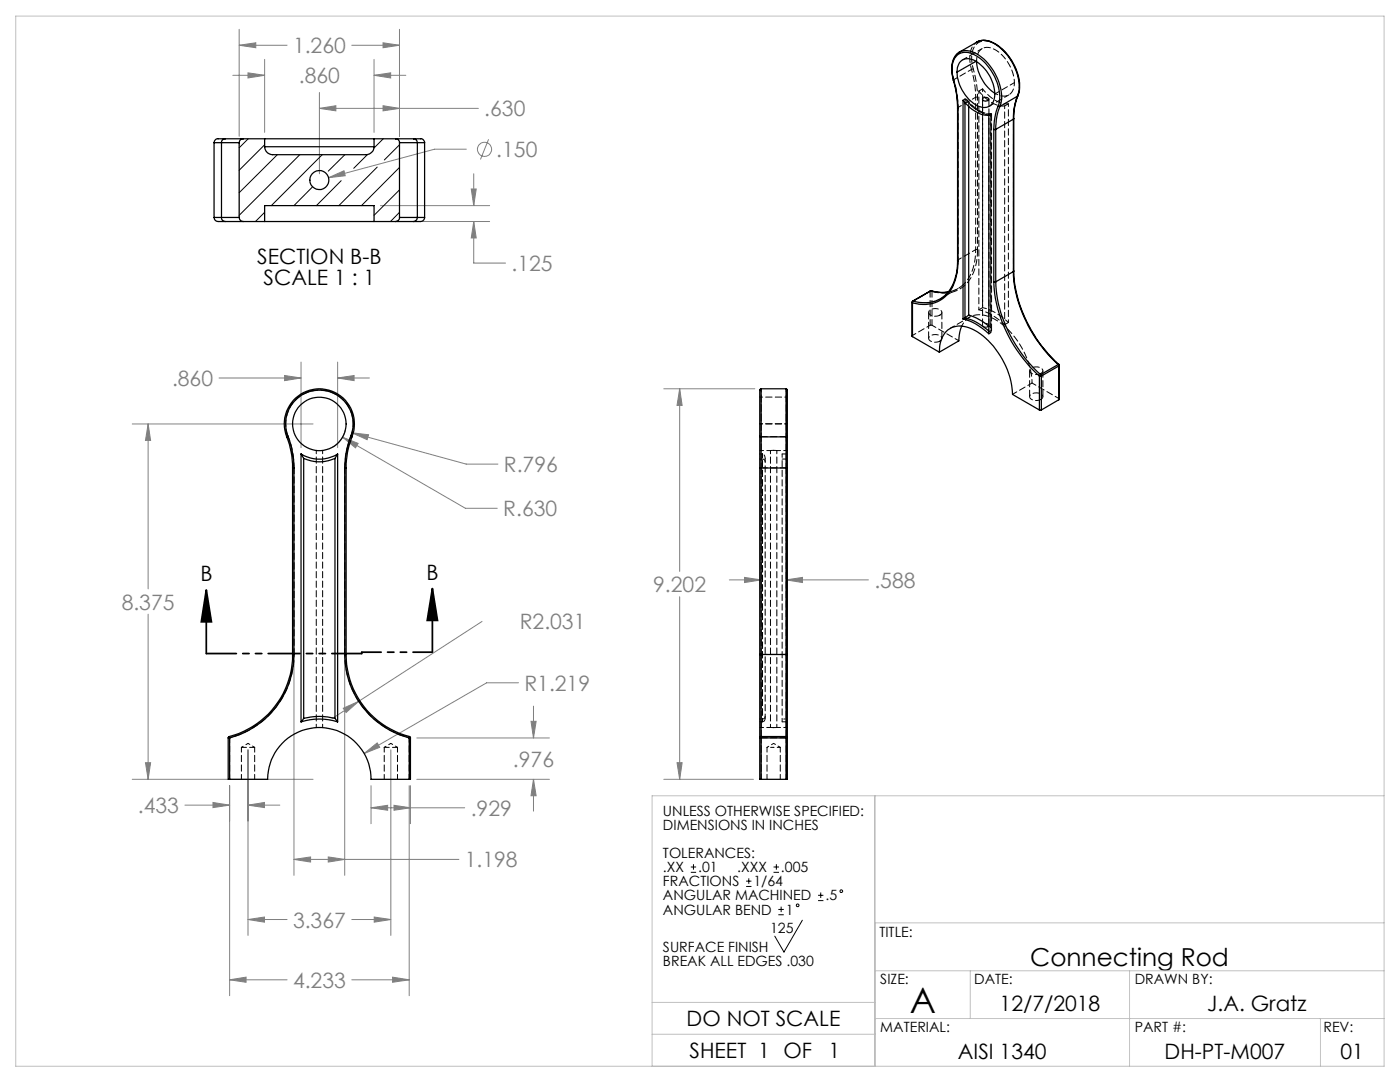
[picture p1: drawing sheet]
<svg xmlns="http://www.w3.org/2000/svg" width="279mm" height="216mm" viewBox="0 0 279 216" stroke-linecap="round" stroke-linejoin="round" font-family="sans-serif">
<g fill="none" stroke="#808080" stroke-width=".2">
<path d="M46.5 15h6.3M47.7 9l3.3-.5v1zM47.7 5.9v21.3M47.7 9h9.6M49.5 14.5l3.3 .5-3.3 .6zM52.8 11.9v14.5M63.7 18.5v16.2M70.2 9h9.5M74.6 15l3.4-.5v1.1zM74.6 11.9v14.5M74.6 15h6.4M76.4 8.5l3.3 .5-3.3 .5z"/>
<path d="M79.7 5.9v21.3M63.7 21.6l3.3-.5v1zM63.7 21.6h31.8M65.6 35.5l3.1-1.4 .2 1zM76.4 21.1l3.3 .5-3.3 .5zM93.1 29.8h-6.4l-21.1 5.7M94.1 37.7h.9l-.5 3.3zM94.5 34.7v6.3M97.5 27.8l-1.6 4M75.9 41h21.8M80.2 44.2h17.5M94.5 44.2l.5 3.3h-.9z"/>
<path d="M94.5 44.2v8.3h6.4M43.7 75.4h16.4M56.8 74.9l3.3 .5-3.3 .6zM60.1 72.2v17.1M67.4 75.4l3.3-.5v1.1zM67.4 72.2v17.1M67.4 75.4h6.3M132.5 77.6h18.1M135.6 77.6l.5 3.3h-1zM135.6 77.6v36.4M26.4 84.6h36.1M29.6 84.6l.5 3.3h-1.1z"/>
<path d="M29.6 84.6v32.9M68.4 87.2l3.1 1.3-.6 .9zM68.4 87.2l24.5 14.2h6.3M68.9 85.8a5.6 5.6 0 0 1-2.5 3.5M70.2 86.4l3.4 .3-.3 1zM70.2 86.4l22.8 6.2h6.4M135.6 119.1v36.4M145.6 115.7h6.3M148.6 115.2l3.3 .5-3.3 .5zM156.9 115.7l3.3-.5v1zM156.9 115.7h16.4M29.6 122.6v32.9"/>
<path d="M58.7 131.9v42.8M68.8 131.9v42.8M71.6 139.9l-5.3 3.5M96.2 124l-24.6 15.9M103.5 136.2h-6.4l-24.4 14.2M26.4 155.5h36.1M29 152.2h1.1l-.5 3.3zM45.8 156.8v41.9M49.5 149.6v37.1M68.5 141.3l3.1-1.4-2.5 2.3zM72.7 150.4l2.6-2.2 .5 .9zM74 156.8v7.6"/>
<path d="M78 149.6v37.1M81.7 156.8v41.9M81.9 156.8v7.6M83.2 155.5h26.4M83.2 147.2h26.4M106 143.9h1l-.5 3.3zM106.5 155.5l.5 3.3h-1zM106.5 140.9v6.3M106.5 155.5v6.4M132.5 155.5h17.9M135.1 152.2h1l-.5 3.3zM36.9 160.7h8.9"/>
<path d="M42.5 160.1l3.3 .6-3.3 .4zM49.5 160.7l3.3-.6v1zM49.5 160.7h6.3M58.7 171.5l3.3-.5v1zM58.7 171.5h32.9M65.5 171l3.3 .5-3.3 .5zM74 161.2l3.4-.5v1zM74 161.2h18.7M78.6 160.7l3.3 .5-3.3 .5zM45.8 195.5l3.3-.5v1zM45.8 195.5h11.5M49.5 183.5l3.3-.5v1z"/>
<path d="M49.5 183.5h7.8M70.2 195.5h11.5M70.2 183.5h7.8M74.7 183l3.3 .5-3.3 .5zM78.4 195l3.3 .5-3.3 .5z"/>
<circle cx="96.7" cy="29.8" r="1.42"/>
</g>
<g fill="none" stroke="#000" stroke-width=".2">
<path d="M137.9 174.1h1M137.9 173h1M138.4 172.4v1.1M148.9 176.9h1.1M148.9 175.8h1.1M149.4 175.3v1.1M154.4 174.1h1.1M154.4 173h1.1M154.9 172.4v1.1M163.3 179.7h1M163.3 178.6h1M163.8 178.1v1.1"/>
<path d="M155.3 182.5h1.1M155.3 181.5h1.1M155.9 180.9v1.1M160.1 183.6l-3.6 6.4-1.9-3.2"/>
<circle cx="167.9" cy="177.8" r=".27"/>
<circle cx="159.2" cy="180.6" r=".27"/>
</g>
<path d="M41.2 117.7l1 6.4h-2zM41.2 117.7v12.7M86.3 117.4l1 6.4h-2zM86.3 117.4v12.7" fill="none" stroke="#000" stroke-width=".35"/>
<path d="M86.3 130.1h-14.1" fill="none" stroke="#000" stroke-width=".35" stroke-dasharray="6.3 1.3 1.3 1.3 1.3 1.3" stroke-dashoffset="2.5"/>
<path d="M72.2 130.1v.3" fill="none" stroke="#000" stroke-width=".35" stroke-dasharray="6.3 1.3 1.3 1.3 1.3 1.3"/>
<path d="M72.2 130.4h-31" fill="none" stroke="#000" stroke-width=".35" stroke-dasharray="6.3 1.3 1.3 1.3 1.3 1.3" stroke-dashoffset=".4"/>
<path d="M3.1 3.2h273.1v209.6h-273.1zM174.6 158.8v54M276.2 158.8h-146.1v54M174.6 193.7h101.6M174.6 184.2h101.6M193.6 193.7v9.5M225.4 193.7v19.1M130.1 200h44.5M130.1 206.4h44.5M174.6 203.2h101.6M263.5 203.2v9.6" fill="none" stroke="#c0c0c0" stroke-width=".2"/>
<path d="M86.3 117.4l1 6.4h-2zM41.2 117.7l1 6.4h-2z" fill="#000"/>
<path d="M45.8 195.5l3.3-.5v1zM78.4 195l3.3 .5-3.3 .5zM49.5 183.5l3.3-.5v1zM74.7 183l3.3 .5-3.3 .5zM49.5 160.7l3.3-.6v1zM42.5 160.1l3.3 .6-3.3 .4zM72.7 150.4l3.1-1.3-.5-.9zM74 161.2l3.4-.5v1zM78.6 160.7l3.3 .5-3.3 .5zM58.7 171.5l3.3-.5v1zM65.5 171l3.3 .5-3.3 .5zM56.8 74.9l3.3 .5-3.3 .6zM67.4 75.4l3.3-.5v1.1zM68.4 87.2l2.5 2.2 .6-.9zM70.2 86.4l3.1 1.3 .3-1zM106.5 155.5l.5 3.3h-1zM106 143.9h1l-.5 3.3zM29.6 84.6l.5 3.3h-1.1zM29 152.2h1.1l-.5 3.3zM68.5 141.3l.6 .9 2.5-2.3zM148.6 115.2l3.3 .5-3.3 .5zM156.9 115.7l3.3-.5v1zM135.6 77.6l.5 3.3h-1zM135.1 152.2h1l-.5 3.3zM94.1 37.7h.9l-.5 3.3zM94.5 44.2l.5 3.3h-.9zM65.6 35.5l3.3-.4-.2-1zM47.7 9l3.3-.5v1zM76.4 8.5l3.3 .5-3.3 .5zM49.5 14.5l3.3 .5-3.3 .6zM74.6 15l3.4-.5v1.1zM63.7 21.6l3.3-.5v1zM76.4 21.1l3.3 .5-3.3 .5z" fill="#808080"/>
<g fill="none" stroke="#000" stroke-width=".25">
<path d="M190.3 16a18.3 18.3 0 0 1 .8 5.6M190.3 16v.1M190.3 16.1a20.6 20.6 0 0 1 .9 5.6M190.3 16.1a5.2 5.2 0 0 1 .7-5.1 3.3 3.3 0 0 1 4 .2 9.9 9.9 0 0 1 4.4 9.5l-.2 .5M191.4 10.5a4.1 4.1 0 0 0-1.4 4.5l.3 1M191.5 10.4a4 4 0 0 1 4.4 1 10.6 10.6 0 0 1 3.9 9l-.2 .8M191.5 10.4h-.1M191.5 12.5a2.47 2.47 0 0 1 3.5-.2 8 8 0 0 1 3.4 7.3 2.16 2.16 0 0 1-3.4 1.5 8 8 0 0 1-3.9-7.6zM194.8 12.2l-3.8 2.2M194.9 12.3a8.7 8.7 0 0 0 3.6 6.3M195 8.4h-.1a4.2 4.2 0 0 1 4.8 1.1 10.4 10.4 0 0 1 3.7 8.5l-.3 1.1M195 8.4a3.6 3.6 0 0 1 3.9 .6 10.6 10.6 0 0 1 4.4 9.3l-.2 .9"/>
<path d="M195 8.4l-3.5 2M196.1 19.6a.78 .78 0 0 1 1.2 .2 .71 .71 0 0 1-.6 .4 .71 .71 0 0 1-.6-.4zM203.1 19.2a12.7 12.7 0 0 0-.9 4.6M203.1 19.2l-3.5 2M203.1 19.1a11.3 11.3 0 0 0-.8 4.6M203.1 19.1v.1M42.7 28.5h1.5M42.7 28.5v14.9M44.2 28.5h3.5M44.2 28.5v14.9M44.9 27.7h-.9a.94 .94 0 0 0-1.3 .8M44.9 27.7a.73 .73 0 0 0-.7 .8"/>
<path d="M44.9 27.7h3.6M47.7 28.5v14.9M48.5 27.7a.78 .78 0 0 0-.8 .8M48.5 27.7h4.3M52.8 29.3a1.63 1.63 0 0 0 1.6 1.6h18.7a1.63 1.63 0 0 0 1.5-1.6M52.8 29.3h21.8M52.8 27.7h21.8M52.8 27.7v1.6M74.6 27.7v1.6M74.6 27.7h4.4M79 27.7a.73 .73 0 0 1 .7 .8M79 27.7h3.5"/>
<path d="M79.7 28.5h3.6M79.7 28.5v14.9M82.5 27.7h.9a.94 .94 0 0 1 1.3 .8M82.5 27.7a.78 .78 0 0 1 .8 .8M83.3 28.5h1.4M83.3 28.5v14.9M84.7 28.5v14.9M191.1 21.6l.1 .1M191.1 21.6v30.4M191.2 21.7v30.4M192.2 20a7.1 7.1 0 0 0 4.7 3h.4v43.6a11.2 11.2 0 0 0-5.1-3zM192.6 20.5v42.9"/>
<path d="M193.3 21.2v41.7M197.2 23h.1M198.3 25.8h.4M198.3 25.8v30.4M198.7 25.8v30.4M199.2 21.2a12.6 12.6 0 0 0-.9 4.6M199.2 21.2h.4M199.6 21.2a11.4 11.4 0 0 0-.9 4.6M202.2 23.8l-3.5 2M202.2 23.8v30.4M202.3 23.7l-.1 .1M202.3 23.7v30.4"/>
<path d="M42.7 43.4a.95 .95 0 0 0 1.3 .8h.9M42.7 43.4h1.5M44.2 43.4h3.5M44.2 43.4a.78 .78 0 0 0 .7 .8M44.9 44.2h3.6M47.7 43.4a.85 .85 0 0 0 .8 .8M48.5 44.2h4.3M52.8 44.2h21.8M52.8 44.2v-3.2h21.8v3.2M74.6 44.2h4.4M79 44.2h3.5M79.7 43.4a.78 .78 0 0 1-.7 .8"/>
<path d="M79.7 43.4h3.6M83.3 43.4a.86 .86 0 0 1-.8 .8M83.3 43.4h1.4M84.7 43.4a.95 .95 0 0 1-1.3 .8h-.9M185.7 58.1l-3.6 2M185.7 58l2.1 .4 1.4-.1h-1.5l-1.8-.3M185.7 58h.2M185.7 58v.1M185.7 58l-3.5 2.1M185.9 58l-.2 .1M188.8 58.8a6.5 6.5 0 0 1-6.6 1.3M191.1 52a9.4 9.4 0 0 1-2.4 6.8"/>
<path d="M191.1 52l.1 .1M191.2 52.1a9.1 9.1 0 0 1-3 7.5 7 7 0 0 1-6.1 .8M198.3 56.2a27.3 27.3 0 0 0 9.1 18.8M198.3 56.2h.4M198.7 56.2a26.8 26.8 0 0 0 9 18.6M202.2 54.2a26.7 26.7 0 0 0 8.3 17.9l.7 .6M202.2 54.2l-3.5 2M202.3 54.1a26.9 26.9 0 0 0 9 18.6M202.3 54.1l-.1 .1M151.9 77.6l-.3 .2v9.3M151.9 77.6v9.6M151.9 77.6h5"/>
<path d="M156.9 77.6l.2 .2v9.3M156.9 77.6v9.6M182 60.3v6.8l.1 .1M182 60.3l.1 .1M182.1 67.2l5.4 3.1M182.1 60.4v6.8M182.1 60.1l-.1 .2M182.1 60.1h.1M182.2 60.1l-.1 .3M187.5 70.3a4.8 4.8 0 0 1 2.9-5.1 7 7 0 0 1 6.3 2.3 16.5 16.5 0 0 1 5.4 11.2l5.3 3.1M191.9 65.1l-.3 1.1-.3 1.8-3.8 2.3M192.6 63.4a11.1 11.1 0 0 1 4.7 2.7"/>
<path d="M192.6 63.4l-.4 .2M193.3 62.9l-.7 .5M193.3 62.9a11.9 11.9 0 0 1 4 2.2M207.4 75h.4M207.4 75v6.8M207.7 74.8l-.3 .2M207.7 74.8l.1 .2M207.8 75v6.8M211.2 72.7l.1 .3M211.2 72.7l-3.5 2.1M211.3 72.7l.1 .2M211.3 72.7h-.1"/>
<path d="M211.3 73l-3.5 2M211.3 73v6.8M211.3 79.8l-3.5 2M211.4 72.9v6.8l-.1 .1M211.4 72.9l-.1 .1M57.2 87.2a16.4 16.4 0 0 1 1.2 6.2M57.2 87.2a7 7 0 0 1 6.5-9.6 7 7 0 0 1 6.5 9.6M57.5 87.1l-.3 .1M57.5 87.1a18.1 18.1 0 0 1 1.2 6.3M57.5 87.1a6.7 6.7 0 0 1 6.2-9.2 6.7 6.7 0 0 1 6.3 9.2M58.4 93.4h.3M58.4 93.4v37.2"/>
<path d="M58.7 93.4v37.2M60.1 90.6a7 7 0 0 0 7.3 0M60.1 90.6l.5 .9M60.1 90.6v53.4M60.6 91.5a7.5 7.5 0 0 0 6.3 0M60.6 91.5v51.8M66.9 91.5v51.8M67.4 90.6l-.5 .9M67.4 90.6v53.4M68.8 93.4h.3M68.8 93.4v37.2M69.1 93.4v37.2"/>
<path d="M70 87.1l.2 .1M70 87.1a18.1 18.1 0 0 0-1.2 6.3M70.2 87.2a16.4 16.4 0 0 0-1.1 6.2M151.6 87.1l.3 .1M151.6 93.4h.3M151.6 87.1v6.3M151.6 93.4v37.2M151.9 87.2v6.2M151.9 93.4v37.2M151.9 87.2h5M151.9 93.4h5M156.9 93.4h.2"/>
<path d="M156.9 87.2v6.2M156.9 93.4v37.2M157.1 87.1l-.2 .1M157.1 87.1v6.3M157.1 93.4v37.2M207.4 81.8h.4M58.4 130.6h.3M58.4 130.6a16.9 16.9 0 0 1-12.6 16.4M58.7 130.6a17.3 17.3 0 0 1-12.9 16.6M68.8 130.6h.3M68.8 130.6a17.2 17.2 0 0 0 12.9 16.6M69.1 130.6a16.9 16.9 0 0 0 12.6 16.4"/>
<path d="M151.6 130.6v16.6M151.6 130.6h.3M151.9 130.6v16.4M151.9 130.6h5M156.9 130.6v16.4M156.9 130.6h.2M157.1 130.6v16.6M45.5 147.2h.3M45.5 147.2v8.3h.3M45.8 147l-.3 .2M45.8 147v.2M45.8 155.5h7.6a10.3 10.3 0 0 1 10.3-10.3 10.3 10.3 0 0 1 10.3 10.3h7.7"/>
<path d="M45.8 147.2v8.3M60.1 144a12.1 12.1 0 0 1 7.3 0M60.6 143.3l-.5 .7M60.6 143.3a12.8 12.8 0 0 1 6.3 0M66.9 143.3l.5 .7M81.7 147.2h.2M81.7 147.2v8.3M81.7 147l.2 .2M81.7 147v.2M81.9 147.2v8.3h-.2M151.6 147.2h.3M151.6 147.2v8.3h.3"/>
<path d="M151.9 147v.2M151.9 147l-.3 .2M151.9 155.5h5M151.9 147h5M151.9 147.2h5M151.9 147.2v8.3M156.9 147v.2M156.9 147l.2 .2M156.9 147.2h.2M156.9 147.2v8.3M157.1 147.2v8.3h-.2"/>
<circle cx="63.7" cy="35.9" r="1.9"/>
<circle cx="63.7" cy="84.6" r="5.3"/>
</g>
<g fill="none" stroke="#000" stroke-width=".2" stroke-dasharray="1.3 .6" stroke-dashoffset=".3">
<path d="M196 9.7l-3.9 2.2M202.4 16.5l-3.8 2.2M192.6 20.4v-.6M197.4 21.2l3.9-2.3M193.5 63.3l-3.9 2.2M202.1 78.7l3.9-2.3M58.7 93.3a17.2 17.2 0 0 0-1.2-6.3M70 87a17.2 17.2 0 0 0-1.2 6.3M153.8 89.9h.6M154.4 89.9h.6M45.8 155.5v-8.3M48.2 149.1v6.4"/>
<path d="M50.8 149.1h-2.6M50.8 155.5v-6.4M76.7 149.1v6.4M79.3 149.1h-2.6M79.3 155.5v-6.4M81.7 147.2v8.3M151.9 155.5v-8.3M153.1 149.1v6.4M153.8 145.2h.6M155.7 155.5v-6.4M156.9 147.2v8.3"/>
</g>
<g fill="none" stroke="#000" stroke-width=".2" stroke-dasharray="1.3 .6">
<path d="M190.4 15.9l-.1 .1M192.6 19.8l-.4 .2M194.2 13.8l-.3 .1M194.8 12.2l.1-.1M194.9 12.1v.2M195.1 19.4h-.4M196.1 19.8v45.1M203.1 18.9l.1 .2M191.2 21.4l-.1 .2M197.7 22.7l-.3 .3M197.7 23l.2-.2M197.7 23h-.3"/>
<path d="M197.9 22.8l-.2-.1M202.3 23.6v.1M185.6 58.2l.1-.2M186 58.2h-.4M186 58.2l-.1-.2M188.8 58.8l.1-.2M189.7 58.2l-.4 .1M189.8 58.1l-.5 .1M191.2 51.8l-.1 .2M195.1 49.8h-.4M202.3 54v.1M182 67l.1-.1"/>
<path d="M182.1 60.2l.1-.1M182.1 60.2l-.1 .1M185.6 64.9h.4M197.2 65.2l.1-.1a.57 .57 0 0 0-.3-.6 .57 .57 0 0 0-.7 .1l-.1 .1a.53 .53 0 0 0 .2 .6 .53 .53 0 0 0 .7-.1h.1M197.4 65.1l.3 .3M197.4 64.9v-45.1M197.7 66.4l-.3 .2M197.7 66.4l-.3-.4M197.9 66v-43.2M211.3 72.7v.1M211.3 79.5l.1 .1M211.4 72.9l-.1-.1"/>
<path d="M57.5 87l-.3 .1M58.7 93.3h-.3M68.8 93.3h.3M70 87l.3 .1M151.6 91.6h.6M151.9 87.1l-.3-.1M151.9 93.3h-.3M152.2 90.6h-.6M154.4 89.9h.1M157.2 87l-.3 .1M157.2 93.3h-.3M58.7 130.6h-.3"/>
<path d="M68.8 130.6h.3M151.9 130.6h-.3M157.2 130.6h-.3M45.8 147.2v-.2M45.8 147.2h-.2M81.7 147v.2M81.9 147.2h-.2M151.6 147.2l.3-.2M151.9 147.2h-.3M151.9 147.2v-.2M152.2 144h-.6M152.2 143.5h-.6"/>
<path d="M154.4 145.2h.6M154.4 145.2h-.1M156.9 147.2v-.2M157.2 147.2l-.3-.2M157.2 147.2h-.3"/>
</g>
<path d="M186 58.2a6.5 6.5 0 0 0 8.7-5.3l.4-3.1M185.3 62.3v5.2M188 67.5v-5.2M205.5 74v5.2M208.1 79.2v-5.2M57.5 87a6.7 6.7 0 0 1 6.3-9.2 6.7 6.7 0 0 1 6.2 9.2" fill="none" stroke="#000" stroke-width=".2" stroke-dasharray="1.3 .6" stroke-dashoffset="-.1"/>
<path d="M68.8 130.6a17.2 17.2 0 0 0 12.9 16.6M45.8 147.2a17.2 17.2 0 0 0 12.9-16.6M49.5 148.3l-1.3 .8M50.8 149.1l-1.3-.8M78 148.3l-1.3 .8M79.3 149.1l-1.3-.8M154.4 148.3l-1.3 .8M155.7 149.1l-1.3-.8" fill="none" stroke="#000" stroke-width=".2" stroke-dasharray="1.3 .6" stroke-dashoffset=".8"/>
<g fill="none" stroke="#000" stroke-width=".2" stroke-dasharray="1.3 .6" stroke-dashoffset=".1">
<path d="M185.6 58.2v6.7M192.3 56.8l-1 .7-1.6 .7M182.1 66.9v-6.7M186 64.9v-6.7M211.3 72.8v6.7M68.8 93.3v37.3M156.9 87.1h-5M156.9 93.3v37.3M156.9 93.3h-5M58.7 130.6v-37.3M151.9 130.6v-37.3M156.9 130.6v16.4"/>
<path d="M156.9 130.6h-5M151.9 147v-16.4M151.9 147.2h5M156.9 147h-5"/>
</g>
<g fill="none" stroke="#000" stroke-width=".2" stroke-dasharray="1.3 .6" stroke-dashoffset=".6">
<path d="M192.6 19.8l.1-.1a.88 .88 0 0 1 .6 .8M194.2 13.8a5.1 5.1 0 0 1 .7-5.1 3.2 3.2 0 0 1 4 .3 10.2 10.2 0 0 1 4.5 9l-.3 .9M195.1 19.4a20.8 20.8 0 0 0-.9-5.6M198.6 18.6a2.34 2.34 0 0 0 3.5-.5l.3-1.6M202.4 16.5a7.9 7.9 0 0 0-4.7-7 2.21 2.21 0 0 0-2.8 2.6M197.8 22.7a6 6 0 0 1-4.8-2.7M156.9 77.6v9.5M206 76.4a15.8 15.8 0 0 0-8.2-13 4.1 4.1 0 0 0-5.7 1.3l-.2 .4M63.1 89.9v55.3M151.9 87.1v-9.5M152.2 90.6v1v-1M152.2 90.6v53.4"/>
<path d="M152.7 91.5a.75 .75 0 0 0-.5-.9M153.8 89.9v55.3M64.4 145.2v-55.3M152.2 144v-.5v.5M152.2 144v-53.4M155 145.2v-55.3M156.1 144v-53.4"/>
</g>
<g fill="none" stroke="#000" stroke-width=".2" stroke-dasharray="1.3 .6" stroke-dashoffset=".7">
<path d="M193.9 13.9a20.5 20.5 0 0 1 .8 5.5M194.7 19.4v30.4M195.4 18.2v43.6M196.1 17.7v43.7M191.2 21.4a20.4 20.4 0 0 0-.8-5.5M197.7 22.7v43.7M202.3 23.6v30.4M191.2 51.8v-30.4M194.7 49.8a9.5 9.5 0 0 1-2.4 7M195.1 49.8v-30.4M157.2 79.2h-5.6M200.5 64.8v-43.7"/>
<path d="M201.2 64.4v-43.7M151.6 84.6h5.6M157.2 84.6h-5.6M154.4 149.1h-1.3M155.7 149.1h-1.3"/>
</g>
<g fill="none" stroke="#000" stroke-width=".2" stroke-dasharray="1.3 .6" stroke-dashoffset=".5">
<path d="M190.4 15.9a5.4 5.4 0 0 1 .6-5.2l.4-.3M193.9 13.9l-3.5 2M194.7 19.4l-3.5 2M195 8.4a4 4 0 0 0-1.4 4.3l.3 1.2M187.7 59.6l3.5-2M194.7 49.8l-3.5 2M182.1 60.2l3.5-2M182.1 66.9l3.5-2M197.7 65.4l.2 .6-.2 .4M200.5 64.8a11.2 11.2 0 0 0-5.1-3M201.2 64.4a11.2 11.2 0 0 0-5.1-3M151.6 89.9h2.2"/>
<path d="M155 89.9h2.2M156.1 90.6h1.1M156.1 91.6h1.1M152.7 143.3l-.2 .5-.3 .2M153.8 145.2h-2.2M156.1 144h1.1M157.2 145.2h-2.2M157.2 143.5h-1.1"/>
</g>
<g fill="none" stroke="#000" stroke-width=".2" stroke-dasharray="1.3 .6" stroke-dashoffset=".4">
<path d="M192.6 19.8a6.5 6.5 0 0 0 5.1 2.9M195.4 18.2a6.5 6.5 0 0 0 5.1 2.9M195.4 18.2l.7-.5M196.1 17.7a6.5 6.5 0 0 0 5.1 3M193.3 20.5v.7M200.5 21.1l.7-.4M189.6 57.8a10.2 10.2 0 0 0 1.6-6M202.3 54a27.3 27.3 0 0 0 9 18.8M186 64.9l5.4 3.1M195.4 61.8l.7-.4M197.7 65.4v-42.4M200.5 64.8l.7-.4"/>
<path d="M206 76.4l5.3 3.1M151.9 93.3v-6.2M152.2 91.6a.53 .53 0 0 1 .5 .5M156.9 87.1v6.2M152.7 143.3v-51.8M152.7 142.9a.53 .53 0 0 1-.5 .6"/>
</g>
<path d="M203.1 18.9a11.9 11.9 0 0 0-.8 4.7M197.3 23a7.5 7.5 0 0 1-4-2.5M187.6 68.1a1.59 1.59 0 0 1-2.3-.6 1.57 1.57 0 0 1 2.7 0l-.1 .3-.3 .3M187.6 62.9a1.59 1.59 0 0 1-2.3-.6 1.57 1.57 0 0 1 2.7 0l-.1 .3-.3 .3M207.7 79.7a1.59 1.59 0 0 1-2.2-.6 1.57 1.57 0 0 1 2.6 0l-.1 .3-.3 .3M207.7 74.5a1.59 1.59 0 0 1-2.2-.5 1.57 1.57 0 0 1 2.6-.1l-.1 .3-.3 .3" fill="none" stroke="#000" stroke-width=".2" stroke-dasharray="1.3 .6" stroke-dashoffset=".2"/>
<g fill="none" stroke="#000" stroke-width=".2">
<path d="M49.5 27.7l-1.8 1.8M52.8 28.9l-5.1 5.1M55.4 30.9l-7.7 7.6M59.8 30.9l-12.1 12.1M62.4 37.3l-3.7 3.7M64.3 30.9l-10.1 10.1M68.1 36.1l-5 4.9M68.8 30.9l-3.3 3.2M73.3 30.8l-2.7 2.8M75.3 33.3l-7.7 7.7M76.5 27.7l-1.9 1.8M79.7 33.4l-7.6 7.6"/>
<path d="M79.7 37.9l-5.1 5.1M79.7 28.9l-3 3M52.8 42.4l-1.8 1.8M79.7 42.4l-1.8 1.8"/>
</g>
<text font-size="7.1" x="181.6" y="202">A</text>
<text font-size="4.9" x="205.6" y="192.8">Connecting Rod</text>
<g font-size="4.2" fill="#808080">
<text x="58.5" y="10.6">1.260</text>
<text x="59.6" y="16.6">.860</text>
<text x="96.7" y="23.2">.630</text>
<text x="99" y="31.3">.150</text>
<text x="102.1" y="54.1">.125</text>
<text x="34.3" y="77">.860</text>
<text x="100.6" y="94.2">R.796</text>
<text x="100.4" y="103">R.630</text>
<text x="130.4" y="118.1">9.202</text>
<text x="174.5" y="117.3">.588</text>
<text x="24.3" y="121.6">8.375</text>
<text x="103.7" y="125.6">R2.031</text>
<text x="104.7" y="137.8">R1.219</text>
<text x="102.4" y="153">.976</text>
<text x="27.5" y="162.2">.433</text>
<text x="93.9" y="162.8">.929</text>
<text x="92.8" y="173.1">1.198</text>
<text x="58.5" y="185.1">3.367</text>
<text x="58.5" y="197.1">4.233</text>
</g>
<g font-size="4.2">
<text x="51.3" y="52.7">SECTION B-B</text>
<text x="52.6" y="56.9">SCALE 1 : 1</text>
<text x="40" y="115.9">B</text>
<text x="85.1" y="115.7">B</text>
<text x="199.5" y="201.7">12/7/2018</text>
<text x="240.9" y="201.7">J.A. Gratz</text>
<text x="137" y="204.7">DO NOT SCALE</text>
<text x="137.6" y="211.1">SHEET 1 OF</text>
<text x="165.4" y="211.1">1</text>
<text x="191.2" y="211.2">AISI 1340</text>
<text x="232.4" y="211.2">DH-PT-M007</text>
<text x="267.5" y="211.2">01</text>
</g>
<g font-size="2.8">
<text x="132.3" y="162.7">UNLESS OTHERWISE SPECIFIED:</text>
<text x="132.3" y="165.6">DIMENSIONS IN INCHES</text>
<text x="132.3" y="171.2">TOLERANCES:</text>
<text x="132.3" y="176.9">FRACTIONS</text>
<text x="132.3" y="179.7">ANGULAR MACHINED</text>
<text x="132.3" y="174">.XX</text>
<text x="139.3" y="174">.01</text>
<text x="147.1" y="174">.XXX</text>
<text x="150.4" y="176.9">1/64</text>
<text x="155.9" y="174">.005</text>
<text x="164.7" y="179.7">.5</text>
<text x="132.3" y="182.5">ANGULAR BEND</text>
<text x="156.8" y="182.5">1</text>
<text x="132.3" y="189.9">SURFACE FINISH</text>
<text x="153.7" y="186.2">125</text>
<text x="175.5" y="186.9">TITLE:</text>
<text x="132.3" y="192.8">BREAK ALL EDGES .030</text>
<text x="175.7" y="196.4">SIZE:</text>
<text x="194.4" y="196.4">DATE:</text>
<text x="226.5" y="196.4">DRAWN BY:</text>
<text x="175.7" y="206">MATERIAL:</text>
<text x="226.5" y="206">PART #:</text>
<text x="264.1" y="206">REV:</text>
</g>
</svg>
